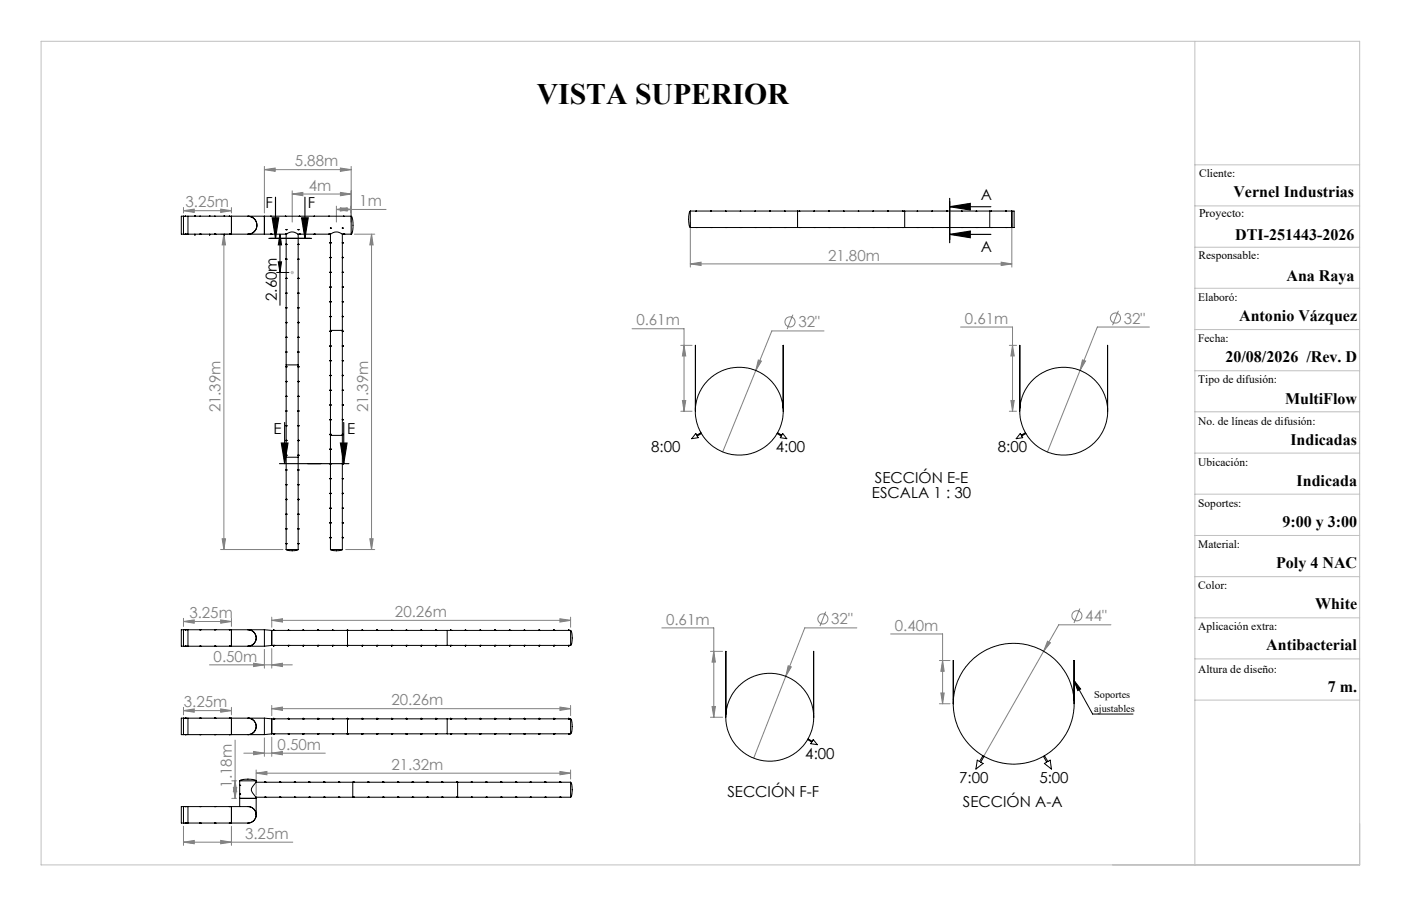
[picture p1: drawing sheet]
<svg xmlns="http://www.w3.org/2000/svg" width="432mm" height="279mm" viewBox="0 0 432 279" stroke-linecap="round" stroke-linejoin="round" font-family="sans-serif">
<g fill="none" stroke="#808080" stroke-width=".31">
<path d="M81.5 52.3l3.3-.5v1zM81.5 51.3v14.4M81.5 52.3h26.7M90.1 59.8l3.2-.5v1.1zM90.1 58.8v9.7M90.1 59.8h18.1M104.9 59.3l3.3 .5-3.3 .6zM104.9 51.8l3.3 .5-3.3 .5zM108.2 51.3v17.2M56.6 65l3.3-.5v1zM56.6 64v1.7M56.6 65h14.7"/>
<path d="M68 72.2h2.3M68 64.5l3.3 .5-3.3 .5zM69 72.2v97.3M69 72.2l.5 3.3h-1zM71.3 64v1.7M103.7 64.6l3.3-.5v1zM103.7 63.6v4.9M103.7 64.6h15.3M104.9 64.1l3.3 .5-3.3 .5zM109.2 72.2h6.3M114.5 72.2v97.3M114.5 72.2l.5 3.3h-1z"/>
<path d="M212.8 68.7v13.7M311.9 68.7v13.7M212.8 81.4l3.3-.5v1zM212.8 81.4h99.1M244.4 97l-1.8 4.5M308.6 80.9l3.3 .5-3.3 .5zM344.7 95.8l-1.8 4.5M194.8 101.4h16v25.4M209.8 106.5h3.5M210.8 106.5l.5 3.3h-1zM233.7 111l1 .4-1.8 2.9zM254 102.1h-16.1l-15.2 37.2"/>
<path d="M296.1 100.9h16v25.9M311.1 106.5h2.2M312.1 106.5l.5 3.3h-1zM332.9 114.2l-10.1 25.2M333.6 111l1 .3-1.7 2.9zM354.3 100.9h-16.1l-5.3 13.3M209.8 126.8h3.5M210.3 123.5h1l-.5 3.3zM311.1 126.8h2.2M311.6 123.5h1l-.5 3.3zM68 169.5h19.2M68.5 166.2h1l-.5 3.3z"/>
<path d="M106.5 169.5h9M114 166.2h1l-.5 3.3zM56.6 191.7l3.3-.5v1zM56.6 190.7v2.5M56.6 191.7h14.7M68 191.2l3.3 .5-3.3 .5zM71.3 190.7v2.5M83.7 191.3l3.4-.5v1zM83.7 190.3v3.1M83.7 191.3h92.2M172.6 190.8l3.3 .5-3.3 .5zM175.9 190.3v3.1"/>
<path d="M204 193.6h16v27.6M254.5 188.6l-1.8 4.5M264.1 193.6h-16.1l-15.7 40.2M274.5 195.5h16v21.5M322.9 197.7l.8 .5-2 2.6zM332.8 187.7l-1.8 4.4M342.4 192.7h-16.1l-4.6 8.1M56.6 219.1l3.3-.5v1zM56.6 218.1v2.4M56.6 219.1h14.7M64.6 205h25.5M68 218.6l3.3 .5-3.3 .5z"/>
<path d="M71.3 218.1v2.4M78.2 204.5l3.3 .5-3.3 .6zM81.5 200.3v5.8M83.7 218.5l3.4-.4v1zM83.7 205l3.4-.5v1.1zM83.7 200v6.1M83.7 217.6v3.1M83.7 218.5h92.2M172.6 218.1l3.3 .4-3.3 .6zM175.9 217.6v3.1M219 200.9h3.7M219.5 217.9h1l-.5 3.3z"/>
<path d="M220 200.9l.5 3.3h-1zM242.9 205.3l1 .4-1.7 2.9zM289.5 217h3.3M289.5 203.7h3.3M290 213.7h1l-.5 3.3zM290.5 203.7l.5 3.3h-1zM321.7 200.8l-18.5 32.4M72.5 228.2v18M75.1 232.3h25.2M78.2 231.7l3.3 .6-3.3 .5zM79 238.4l3.3-.5v1zM79 237.5v7.7"/>
<path d="M79 238.4h96.9M81.5 227.5v5.8M83.7 232.3l3.4-.6v1.1zM83.7 227.3v6M172.6 237.9l3.3 .5-3.3 .5zM175.9 237.5v2.7M219 221.2h3.7M56.6 259.7l3.3-.5v1zM56.6 254.8v5.9M56.6 259.7h33.6M68 259.2l3.3 .5-3.3 .5zM71.3 254.8v5.9"/>
<path d="M71.4 246.2h1.5M71.4 240.8h1.5M71.9 242.9h1.1l-.5 3.3zM72.5 240.8l.5 3.3h-1.1z"/>
<circle cx="243.5" cy="99.3" r="1.55"/>
<circle cx="343.8" cy="98.1" r="1.56"/>
<circle cx="253.6" cy="190.9" r="1.56"/>
<circle cx="331.9" cy="189.9" r="1.56"/>
</g>
<path d="M86.3 72.2v22M86.3 72.2l.5 3.3h-1zM85.3 84h3.7M85.8 80.8h1l-.5 3.2zM331 209.8l2.1 2.7-.9 .5zM331 209.8l5.8 10.4h12.4" fill="none" stroke="#000" stroke-width=".31"/>
<g fill="none" stroke="#000" stroke-width=".35">
<path d="M82.9 73.5h13.1M83.9 67.2h2l-1 6.3zM84.9 60.8v12.7M93 67.2h2l-1 6.3zM94 60.8v12.7M292.7 63.7l6.3-1v2.1zM292.7 72.3l6.3-1v2zM292.7 63.7h12.7M292.7 61.2v13.7M292.7 72.3h12.7M86.7 136.6h2.1l-1.1 6.4zM87.7 130.3v12.7"/>
<path d="M104.9 136.6h2.1l-1.1 6.4zM105.9 130.3v12.7M86.1 143h21.4"/>
</g>
<g fill="none" stroke="#c0c0c0" stroke-width=".31">
<path d="M12.7 12.7h406.4v254h-406.4zM368.3 12.7v254M368.3 50.8h50.8M368.3 63.5h50.8M368.3 76.2h50.8M89.5 84h1.1M89.7 83.7l.7 .7M90.1 83.5v1.1M90.4 83.7l-.7 .7M368.3 88.9h50.8M368.3 101.6h50.8M368.3 114.3h50.8"/>
<path d="M368.3 127h50.8M368.3 139.7h50.8M368.3 152.4h50.8M368.3 165.1h50.8M368.3 177.8h50.8M368.3 190.5h50.8M368.3 203.2h50.8M368.3 215.9h50.8"/>
</g>
<g fill="#000">
<path d="M331 209.8l2.1 2.7-.9 .5z"/>
<path d="M292.7 63.7l6.3-1v2.1zM292.7 72.3l6.3-1v2z"/>
<path d="M85.8 80.8h1l-.5 3.2zM86.3 72.2l.5 3.3h-1z"/>
<path d="M104.9 136.6h2.1l-1.1 6.4zM86.7 136.6h2.1l-1.1 6.4zM93 67.2h2l-1 6.3zM83.9 67.2h2l-1 6.3z"/>
</g>
<g fill="#808080">
<path d="M308.6 80.9l3.3 .5-3.3 .5zM212.8 81.4l3.3-.5v1z"/>
<path d="M103.7 64.6l3.3-.5v1zM104.9 64.1l3.3 .5-3.3 .5zM90.1 59.8l3.2-.5v1.1zM104.9 59.3l3.3 .5-3.3 .6zM81.5 52.3l3.3-.5v1zM104.9 51.8l3.3 .5-3.3 .5zM56.6 65l3.3-.5v1zM68 64.5l3.3 .5-3.3 .5zM83.7 191.3l3.4-.5v1zM172.6 190.8l3.3 .5-3.3 .5zM83.7 218.5l3.4-.4v1zM172.6 218.1l3.3 .4-3.3 .6zM78.2 204.5l3.3 .5-3.3 .6zM83.7 205l3.4-.5v1.1zM56.6 191.7l3.3-.5v1zM68 191.2l3.3 .5-3.3 .5zM56.6 219.1l3.3-.5v1zM68 218.6l3.3 .5-3.3 .5zM79 238.4l3.3-.5v1zM172.6 237.9l3.3 .5-3.3 .5zM78.2 231.7l3.3 .6-3.3 .5zM83.7 232.3l3.4-.6v1.1zM56.6 259.7l3.3-.5v1zM68 259.2l3.3 .5-3.3 .5zM290 213.7h1l-.5 3.3zM290.5 203.7l.5 3.3h-1zM322.9 197.7l-1.2 3.1 2-2.6zM233.7 111l-.8 3.3 1.8-2.9zM210.3 123.5h1l-.5 3.3zM210.8 106.5l.5 3.3h-1zM311.6 123.5h1l-.5 3.3zM312.1 106.5l.5 3.3h-1zM333.6 111l-.7 3.2 1.7-2.9zM219.5 217.9h1l-.5 3.3zM220 200.9l.5 3.3h-1zM242.9 205.3l-.7 3.3 1.7-2.9z"/>
<path d="M114 166.2h1l-.5 3.3zM114.5 72.2l.5 3.3h-1zM71.9 242.9h1.1l-.5 3.3zM72.5 240.8l.5 3.3h-1.1z"/>
<path d="M69 72.2l.5 3.3h-1zM68.5 166.2h1l-.5 3.3z"/>
</g>
<g fill="none" stroke="#000" stroke-width=".31">
<path d="M56.6 66.7v5.5M57.1 72.2h.1M57.1 66.7h.1M57.2 72.2h.1M57.9 66.7v5.5M60 66.7v-.2l.1 .2M60 72.2v.3l.1-.3M61.6 72.2h.1M61.6 66.7h.1M61.7 72.2h.1M64.6 66.7v-.2l.1 .2M64.6 72.2v.3l.1-.3"/>
<path d="M66.1 72.2h.1M66.1 66.7h.2M66.3 72.2h.1M69.1 66.7v-.2l.1 .2M69.1 72.2v.3l.1-.3M70.7 72.2h.1M70.7 66.7h.1M70.8 72.2h.1M71.3 72.2h5.1M71.3 66.7h5.1M71.3 66.7v5.5M71.3 66.7h-15.4v5.5h15.4"/>
<path d="M76.4 66.7h5.1M76.4 72.2h5.1M76.4 66.7l1.1 .2 .9 .6 .6 .9 .2 1-.2 1.1-.5 .8-1 .7-1.1 .2M81.5 66.7v5.5M81.5 72.2h6.7M81.5 66.7h26.7M83.4 72.2h.1M83.4 66.7h.2M83.6 72.2h.1M88 72.2h.1M88 66.7h.1M88.1 72.2h.1"/>
<path d="M88.2 72.2l1.8-.7 1.9 .7M88.2 70.9h.1M88.2 70.8h.1M88.2 75.3h.1M88.2 75.4h.1M88.2 80h.1M88.2 79.9h.1M88.2 70.8v.1M88.2 72.2v97.3M88.2 75.3v.1M88.2 79.9v.1M91.9 70.9h.1"/>
<path d="M91.9 70.8h.1M91.9 75.4h.1M91.9 75.3h.1M91.9 80h.1M91.9 79.9h.1M91.9 72.2h9.9M91.9 70.8v.1M91.9 72.2v97.3M92.3 72.2h.1M92.3 66.7h.1M92.4 72.2h.1M96.8 72.2h.1"/>
<path d="M96.8 66.7h.1M96.9 72.2h.1M101.4 72.2h.1M101.4 66.7h.1M101.5 72.2h.1M101.8 72.2l1.9-.7 1.8 .7M101.8 70.3h.1M101.8 70.4h.1M101.8 79.5h.1M101.8 79.4h.1M101.8 74.8h.1M101.8 75h.1"/>
<path d="M101.8 70.3v.1M101.8 72.2v97.3M101.8 74.8h-.1l.1 .2M101.8 79.4h-.1l.1 .1M105.5 70.4h.1M105.5 70.3h.1M105.5 79.5h.1M105.5 79.4h.1M105.5 75h.1M105.5 74.8h.1M105.5 72.2h2.7M105.5 70.3v.1"/>
<path d="M105.5 72.2v97.3M105.5 74.8h.2l-.2 .2M105.5 79.4h.2l-.2 .1M105.9 72.2h.1M105.9 66.7h.1M106 72.2h.1M108.2 66.7l.3 .4 .3 1.5-.1 2.6-.5 1M108.2 66.7v5.5M212.8 65.1l-.4 .7-.2 1.6 .2 2 .4 .8M212.8 65.1h99.8v5.1h-99.8M212.8 65.1v5.1M214.5 70.2h.1"/>
<path d="M214.5 65.1h.1M214.7 70.2h.1M214.7 65.1h.1M219.1 70.2h.1M219.1 65.1h.1M219.2 70.2h.1M219.2 65.1h.1M223.6 70.2h.1M223.6 65.1h.1M223.7 70.2h.1M223.7 65.1h.1M228.2 70.2h.1"/>
<path d="M228.2 65.1h.1M228.3 70.2h.1M228.3 65.1h.1M232.7 70.2h.1M232.7 65.1h.1M232.8 70.2h.1M232.8 65.1h.1M237.3 70.2h.1M237.3 65.1h.1M237.4 70.2h.1M237.4 65.1h.1M241.8 70.2h.1"/>
<path d="M241.8 65.1h.1M241.9 70.2h.1M241.9 65.1h.1M245.8 65.1v5.1M246.3 70.2h.1M246.3 65.1h.1M246.5 70.2h.1M246.5 65.1h.1M250.9 70.2h.1M250.9 65.1h.1M251 70.2h.1M251 65.1h.1"/>
<path d="M255.4 70.2h.1M255.4 65.1h.1M255.6 70.2h.1M255.6 65.1h.1M260 70.2h.1M260 65.1h.1M260.1 70.2h.1M260.1 65.1h.1M264.5 70.2h.1M264.5 65.1h.1M264.7 70.2h.1M264.7 65.1h.1"/>
<path d="M269.1 70.2h.1M269.1 65.1h.1M269.2 70.2h.1M269.2 65.1h.1M273.6 70.2h.1M273.6 65.1h.1M273.8 70.2h.1M273.8 65.1h.1M278.2 70.2h.1M278.2 65.1h.1M278.3 70.2h.1M278.3 65.1h.1"/>
<path d="M278.8 65.1v5.1M282.7 70.2h.1M282.7 65.1h.1M282.8 70.2h.1M282.8 65.1h.1M287.3 70.2h.1M287.3 65.1h.1M287.4 70.2h.1M287.4 65.1h.1M291.8 70.2h.1M291.8 65.1h.1M291.9 70.2h.1"/>
<path d="M291.9 65.1h.1M296.4 70.2h.1M296.4 65.1h.1M296.5 70.2h.1M296.5 65.1h.1M300.9 70.2h.1M300.9 65.1h.1M301 70.2h.1M301 65.1h.1M305 65.1v5.1M305.4 70.2h.1M305.4 65.1h.1"/>
<path d="M305.6 70.2h.1M305.6 65.1h.1M310 70.2h.1M310 65.1h.1M310.1 70.2h.1M310.1 65.1h.1M311.9 65.1v5.1M88.2 85.9h.1M88.2 85.8h.1M88.2 90.5h.1M88.2 90.3h.1M88.2 95h.1"/>
<path d="M88.2 94.9h.1M88.2 99.6h.1M88.2 99.4h.1M91.9 85.9h.1M91.9 85.8h.1M91.9 90.5h.1M91.9 90.3h.1M91.9 95h.1M91.9 94.9h.1M91.9 99.6h.1M91.9 99.4h.1M91.9 85.8v.1"/>
<path d="M91.9 90.3v.2M91.9 94.9v.1M91.9 99.4v.2M101.8 84h.1M101.8 83.9h.1M101.8 93.1h.1M101.8 93h.1M101.8 88.6h.1M101.8 88.5h.1M101.8 97.7h.1M101.8 97.6h.1M101.8 83.9h-.1l.1 .1"/>
<path d="M101.8 88.5h-.1l.1 .1M101.8 93h-.1l.1 .1M101.8 97.6h-.1l.1 .1M105.5 84h.1M105.5 83.9h.1M105.5 88.6h.1M105.5 88.5h.1M105.5 93h.1M105.5 93.1h.1M105.5 97.7h.1M105.5 97.6h.1M105.5 83.9h.2l-.2 .1"/>
<path d="M105.5 88.5h.2l-.2 .1M105.5 93h.2l-.2 .1M105.5 97.6h.2l-.2 .1M88.2 104.1h.1M88.2 104h.1M88.2 108.6h.1M88.2 108.5h.1M88.2 117.7h.1M88.2 117.6h.1M88.2 113.1h.1M88.2 113.2h.1M88.2 112.5h3.7"/>
<path d="M91.9 104.1h.1M91.9 104h.1M91.9 108.6h.1M91.9 108.5h.1M91.9 117.7h.1M91.9 117.6h.1M91.9 113.2h.1M91.9 113.1h.1M91.9 104v.1M91.9 108.5v.1M91.9 113.1v.1M91.9 117.6v.1"/>
<path d="M101.8 102.2h.1M101.8 102.1h.1M101.8 106.6h.1M101.8 106.8h.1M101.8 111.3h.1M101.8 111.2h.1M101.8 115.9h.1M101.8 115.7h.1M101.8 101.9h3.7M101.8 106.6h-.1l.1 .2M101.8 102.1h-.1l.1 .1M101.8 111.2h-.1l.1 .1"/>
<path d="M101.8 115.7h-.1l.1 .2M105.5 106.8h.1M105.5 106.6h.1M105.5 111.3h.1M105.5 111.2h.1M105.5 115.9h.1M105.5 115.7h.1M105.5 102.2h.1M105.5 102.1h.1M105.5 102.1h.2l-.2 .1M105.5 106.6h.2l-.2 .2M105.5 111.2h.2l-.2 .1"/>
<path d="M105.5 115.7h.2l-.2 .2M241.4 106.5v20.3M241.4 106.5h.1M314.3 106.5h.1M314.3 106.5v20.3M88.2 126.8h.1M88.2 126.7h.1M88.2 131.4h.1M88.2 131.2h.1M88.2 135.9h.1M88.2 135.8h.1M88.2 122.3h.1"/>
<path d="M88.2 122.2h.1M91.9 126.8h.1M91.9 126.7h.1M91.9 131.2h.1M91.9 131.4h.1M91.9 135.9h.1M91.9 135.8h.1M91.9 122.3h.1M91.9 122.2h.1M91.9 122.2v.1M91.9 126.7v.1M91.9 131.2v.2"/>
<path d="M91.9 135.8v.1M101.8 138.5h.1M101.8 138.6h.1M101.8 125h.1M101.8 124.8h.1M101.8 129.5h.1M101.8 129.4h.1M101.8 134.1h.1M101.8 133.9h.1M101.8 120.4h.1M101.8 120.3h.1M101.8 134.3h3.7"/>
<path d="M101.8 124.8h-.1l.1 .2M101.8 120.3h-.1l.1 .1M101.8 129.4h-.1l.1 .1M101.8 133.9h-.1l.1 .2M101.8 138.5h-.1l.1 .1M105.5 125h.1M105.5 124.8h.1M105.5 138.6h.1M105.5 138.5h.1M105.5 120.4h.1M105.5 120.3h.1M105.5 129.4h.1"/>
<path d="M105.5 129.5h.1M105.5 134.1h.1M105.5 133.9h.1M105.5 120.3h.2l-.2 .1M105.5 124.8h.2l-.2 .2M105.5 129.4h.2l-.2 .1M105.5 133.9h.2l-.2 .2M105.5 138.5h.2l-.2 .1M214.3 125.9v-19.4v20.3M216 133.5l-1.3 .7-.2-.5-1.3 1.6 2-.3-.3-.5 1.3-.8M239.6 133.5l1.3 .7 .3-.5 1.3 1.6-2-.3 .3-.5-1.3-.8M316.1 133.5l-1.4 .7-.2-.5-1.3 1.6 2-.3-.3-.5 1.3-.8"/>
<path d="M341.3 125.9l.1-19.4v20.3M88.2 140.4h.1M88.2 140.3h.1M88.2 145h.1M88.2 144.9h.1M88.2 149.5h.1M88.2 149.4h.1M88.2 154.1h.1M88.2 154h.1M88.2 158.6h.1M88.2 158.5h.1M88.2 141h3.7"/>
<path d="M91.9 145h.1M91.9 144.9h.1M91.9 149.5h.1M91.9 149.4h.1M91.9 154.1h.1M91.9 154h.1M91.9 158.6h.1M91.9 158.5h.1M91.9 140.3h.1M91.9 140.4h.1M91.9 140.3v.1M91.9 144.9v.1"/>
<path d="M91.9 149.4v.1M91.9 154v.1M91.9 158.5v.1M101.8 143.1h.1M101.8 143h.1M101.8 152.2h.1M101.8 152.1h.1M101.8 156.8h.1M101.8 156.7h.1M101.8 147.7h.1M101.8 147.6h.1M101.8 143h-.1l.1 .1"/>
<path d="M101.8 147.6h-.1l.1 .1M101.8 152.1h-.1l.1 .1M101.8 156.7h-.1l.1 .1M105.5 143.1h.1M105.5 143h.1M105.5 147.7h.1M105.5 147.6h.1M105.5 156.8h.1M105.5 156.7h.1M105.5 152.2h.1M105.5 152.1h.1M105.5 143h.2l-.2 .1"/>
<path d="M105.5 147.6h.2l-.2 .1M105.5 152.1h.2l-.2 .1M105.5 156.7h.2l-.2 .1M88.2 169.5l1.7 .4 1.4-.1 .6-.3M88.2 163.2h.1M88.2 163.1h.1M88.2 167.7h.1M88.2 167.6h.1M88.2 169.5h3.7M91.9 163.2h.1M91.9 163.1h.1M91.9 167.7h.1"/>
<path d="M91.9 167.6h.1M91.9 163.1v.1M91.9 167.6v.1M101.8 169.5l1.7 .4 1.4-.1 .6-.3M101.8 161.3h.1M101.8 161.2h.1M101.8 165.7h.1M101.8 165.9h.1M101.8 169.5h3.7M101.8 161.2h-.1l.1 .1M101.8 165.7h-.1l.1 .2M105.5 165.9h.1"/>
<path d="M105.5 165.7h.1M105.5 161.3h.1M105.5 161.2h.1M105.5 161.2h.2l-.2 .1M105.5 165.7h.2l-.2 .2M56.6 194.2v5.1M57.1 199.3h.1M57.1 194.2h.1M57.2 199.3h.1M57.2 194.2h.1M57.9 194.2v5.1M61.6 194.2h.1"/>
<path d="M61.6 199.3h.1M61.7 194.2h.1M61.7 199.3h.1M66.1 194.2h.1M66.1 199.3h.1M66.3 194.2h.1M66.3 199.3h.1M70.7 194.2h.1M70.7 199.3h.1M70.8 194.2h.1M70.8 199.3h.1M71.3 199.3h5.1"/>
<path d="M71.3 194.2h5.1M71.3 194.2v5.1M71.3 194.2h-15.4v5.1h15.4M76.4 194.2h5.1M76.4 199.3h5.1M76.4 194.2l.9 .1 .9 .6 .8 1.6-.2 1-.5 .9-.8 .6-1.1 .3M81.5 194.2v5.1M81.5 194.2l2.2 .2M83.7 194.4v4.6M83.7 199l-2.2 .3M83.7 199h92.2M83.7 194.4h92.2"/>
<path d="M84.3 194.4h.1M84.3 199h.1M84.3 199v.2l.1-.2M84.3 194.4v-.2l.1 .2M84.4 194.4h.1M84.4 199h.1M88.9 194.4h.1M88.9 199h.1M88.9 199v.2l.1-.2M88.9 194.4v-.2l.1 .2M89 194.4h.1M89 199h.1"/>
<path d="M93.4 194.4h.1M93.4 199h.1M93.4 199v.2l.1-.2M93.4 194.4v-.2l.1 .2M93.5 194.4h.1M93.5 199h.1M97.9 194.4h.1M97.9 199h.1M97.9 199v.2l.2-.2M97.9 194.4v-.2l.2 .2M98.1 194.4h.1M98.1 199h.1"/>
<path d="M102.5 194.4h.1M102.5 199h.1M102.5 199v.2l.1-.2M102.5 194.4v-.2l.1 .2M102.6 194.4h.1M102.6 199h.1M107 194.4h.1M107 199h.1M107 199v.2l.1-.2M107 194.4v-.2l.1 .2M107.1 194.4v4.6M107.1 194.4h.1"/>
<path d="M107.1 199h.1M111.6 194.4h.1M111.6 199h.1M111.6 199v.2l.1-.2M111.6 194.4v-.2l.1 .2M111.7 194.4h.1M111.7 199h.1M116.1 194.4h.1M116.1 199h.1M116.1 199v.2l.1-.2M116.1 194.4v-.2l.1 .2M116.2 194.4h.1"/>
<path d="M116.2 199h.1M120.7 194.4h.1M120.7 199h.1M120.7 199v.2l.1-.2M120.7 194.4v-.2l.1 .2M120.8 194.4h.1M120.8 199h.1M125.2 194.4h.1M125.2 199h.1M125.2 199v.2l.1-.2M125.2 194.4v-.2l.1 .2M125.3 194.4h.1"/>
<path d="M125.3 199h.1M129.8 194.4h.1M129.8 199h.1M129.8 199v.2l.1-.2M129.8 194.4v-.2l.1 .2M129.9 194.4h.1M129.9 199h.1M134.3 194.4h.1M134.3 199h.1M134.3 199v.2l.1-.2M134.3 194.4v-.2l.1 .2M134.4 194.4h.1"/>
<path d="M134.4 199h.1M137.8 194.4v4.6M138.9 194.4h.1M138.9 199h.1M138.9 199v.2l.1-.2M138.9 194.4v-.2l.1 .2M139 194.4h.1M139 199h.1M143.4 194.4h.1M143.4 199h.1M143.4 199v.2l.1-.2M143.4 194.4v-.2l.1 .2"/>
<path d="M143.5 194.4h.1M143.5 199h.1M148 194.4h.1M148 199h.1M148 199v.2l.1-.2M148 194.4v-.2l.1 .2M148.1 194.4h.1M148.1 199h.1M152.5 194.4h.1M152.5 199h.1M152.5 199v.2l.1-.2M152.5 194.4v-.2l.1 .2"/>
<path d="M152.6 194.4h.1M152.6 199h.1M157 194.4h.1M157 199h.1M157 199v.2l.2-.2M157 194.4v-.2l.2 .2M157.2 194.4h.1M157.2 199h.1M161.6 194.4h.1M161.6 199h.1M161.6 199v.2l.1-.2M161.6 194.4v-.2l.1 .2"/>
<path d="M161.7 194.4h.1M161.7 199h.1M166.1 194.4h.1M166.1 199h.1M166.1 199v.2l.1-.2M166.1 194.4v-.2l.1 .2M166.2 194.4h.1M166.2 199h.1M170.7 199h.1M170.7 194.4h.1M170.7 199v.2l.1-.2M170.7 194.4v-.2l.1 .2"/>
<path d="M170.8 199h.1M170.8 194.4h.1M175.2 194.4h.1M175.2 199h.1M175.2 199v.2l.1-.2M175.2 194.4v-.2l.1 .2M175.3 194.4h.1M175.3 199h.1M175.9 194.4l.2 .4 .3 1.4-.2 2.1-.3 .7M175.9 194.4v4.6M293.8 203.7h.1M293.8 203.7v13.3"/>
<path d="M331 203.7h.1M331 203.7v13.3M56.6 221.5v5.1M57.1 221.5h.1M57.1 226.6h.1M57.2 221.5h.1M57.2 226.6h.1M57.9 221.5v5.1M61.6 226.6h.1M61.6 221.5h.1M61.7 226.6h.1M61.7 221.5h.1"/>
<path d="M66.1 221.5h.1M66.1 226.6h.1M66.3 221.5h.1M66.3 226.6h.1M70.7 226.6h.1M70.7 221.5h.1M70.8 226.6h.1M70.8 221.5h.1M71.3 226.6h5.1M71.3 221.5h5.1M71.3 221.5v5.1M71.3 221.5h-15.4v5.1h15.4"/>
<path d="M76.4 221.5h5.1M76.4 226.6h5.1M76.4 221.5l1 .2 .7 .4 .6 .9 .3 .7-.2 1.1-.4 .9-1 .6-1 .3M81.5 221.5v5.1M81.5 221.5l2.2 .2M83.7 221.7v4.6M83.7 226.3l-2.2 .3M83.7 226.3h92.2M83.7 221.7h92.2M84.3 221.7h.1M84.3 226.3h.1M84.3 226.3v.2l.1-.2"/>
<path d="M84.3 221.7v-.2l.1 .2M84.4 221.7h.1M84.4 226.3h.1M88.9 221.7h.1M88.9 226.3h.1M88.9 226.3v.2l.1-.2M88.9 221.7v-.2l.1 .2M89 221.7h.1M89 226.3h.1M93.4 221.7h.1M93.4 226.3h.1M93.4 226.3v.2l.1-.2"/>
<path d="M93.4 221.7v-.2l.1 .2M93.5 221.7h.1M93.5 226.3h.1M97.9 221.7h.1M97.9 226.3h.1M97.9 226.3v.2l.2-.2M97.9 221.7v-.2l.2 .2M98.1 221.7h.1M98.1 226.3h.1M102.5 221.7h.1M102.5 226.3h.1M102.5 226.3v.2l.1-.2"/>
<path d="M102.5 221.7v-.2l.1 .2M102.6 221.7h.1M102.6 226.3h.1M107 221.7h.1M107 226.3h.1M107 226.3v.2l.1-.2M107 221.7v-.2l.1 .2M107.1 221.7v4.6M107.1 221.7h.1M107.1 226.3h.1M111.6 221.7h.1M111.6 226.3h.1"/>
<path d="M111.6 226.3v.2l.1-.2M111.6 221.7v-.2l.1 .2M111.7 221.7h.1M111.7 226.3h.1M116.1 226.3h.1M116.1 221.7h.1M116.1 226.3v.2l.1-.2M116.1 221.7v-.2l.1 .2M116.2 226.3h.1M116.2 221.7h.1M120.7 226.3h.1M120.7 221.7h.1"/>
<path d="M120.7 226.3v.2l.1-.2M120.7 221.7v-.2l.1 .2M120.8 226.3h.1M120.8 221.7h.1M125.2 221.7h.1M125.2 226.3h.1M125.2 226.3v.2l.1-.2M125.2 221.7v-.2l.1 .2M125.3 221.7h.1M125.3 226.3h.1M129.8 221.7h.1M129.8 226.3h.1"/>
<path d="M129.8 226.3v.2l.1-.2M129.8 221.7v-.2l.1 .2M129.9 221.7h.1M129.9 226.3h.1M134.3 221.7h.1M134.3 226.3h.1M134.3 226.3v.2l.1-.2M134.3 221.7v-.2l.1 .2M134.4 221.7h.1M134.4 226.3h.1M137.8 221.7v4.6M138.9 221.7h.1"/>
<path d="M138.9 226.3h.1M138.9 226.3v.2l.1-.2M138.9 221.7v-.2l.1 .2M139 221.7h.1M139 226.3h.1M143.4 221.7h.1M143.4 226.3h.1M143.4 226.3v.2l.1-.2M143.4 221.7v-.2l.1 .2M143.5 221.7h.1M143.5 226.3h.1M148 221.7h.1"/>
<path d="M148 226.3h.1M148 226.3v.2l.1-.2M148 221.7v-.2l.1 .2M148.1 221.7h.1M148.1 226.3h.1M152.5 221.7h.1M152.5 226.3h.1M152.5 226.3v.2l.1-.2M152.5 221.7v-.2l.1 .2M152.6 221.7h.1M152.6 226.3h.1M157 221.7h.1"/>
<path d="M157 226.3h.1M157 226.3v.2l.2-.2M157 221.7v-.2l.2 .2M157.2 221.7h.1M157.2 226.3h.1M161.6 221.7h.1M161.6 226.3h.1M161.6 226.3v.2l.1-.2M161.6 221.7v-.2l.1 .2M161.7 221.7h.1M161.7 226.3h.1M166.1 221.7h.1"/>
<path d="M166.1 226.3h.1M166.1 226.3v.2l.1-.2M166.1 221.7v-.2l.1 .2M166.2 221.7h.1M166.2 226.3h.1M170.7 226.3h.1M170.7 221.7h.1M170.7 226.3v.2l.1-.2M170.7 221.7v-.2l.1 .2M170.8 226.3h.1M170.8 221.7h.1M175.2 226.3h.1"/>
<path d="M175.2 221.7h.1M175.2 226.3v.2l.1-.2M175.2 221.7v-.2l.1 .2M175.3 226.3h.1M175.3 221.7h.1M175.9 221.7l.2 .3 .3 1.4-.2 2.1-.3 .8M175.9 221.7v4.6M223.7 220.2v-19.3v20.3M249 227.9l1.4 .7 .2-.5 1.3 1.6-2-.4 .3-.5-1.3-.7M250.8 220.2v-19.3v20.3M303 233l-1.1 1.8-.7-.4-.4 2.8 2.2-1.8-.7-.3 1-1.8M321.9 233l1.1 1.8 .7-.4 .4 2.8-2.2-1.8 .7-.3-1-1.8"/>
<path d="M56.6 248.7v5.1M57.1 248.7h.1M57.1 253.8h.1M57.2 248.7h.1M57.2 253.8h.1M57.9 248.7v5.1M61.6 248.7h.1M61.6 253.8h.1M61.7 248.7h.1M61.7 253.8h.1M66.1 248.7h.1M66.1 253.8h.1"/>
<path d="M66.3 248.7h.1M66.3 253.8h.1M70.7 248.7h.1M70.7 253.8h.1M70.8 248.7h.1M70.8 253.8h.1M71.3 248.7l5.8 .1 1.3 .8 .6 1.4-.2 1.1-.3 .6-1.2 1-6 .1M71.3 248.7v5.1M71.3 248.7h-15.4v5.1h15.4M73.9 246.2v2.5M73.9 240.8l.5-.3 1.7-.2 2 .1 .9 .4M73.9 246.2h5.1"/>
<path d="M73.9 242.1h.1M73.9 242.3h.1M73.9 244.8h.1M73.9 244.9h.1M73.9 240.8h5.1M73.9 240.8v5.4M79 246.2v5.1M79 241.2l-1.1 1.3-.4 .9 .3 1.1 1.2 1.4M79 240.8v.4M79 245.9v.3M79 245.9h96.9M79 241.2h96.9"/>
<path d="M81.6 241.2h.1M81.6 245.9h.1M81.6 241.2v-.1l.1 .1M81.7 241.2h.1M81.7 245.9h.1M86.2 241.2h.1M86.2 245.9h.1M86.2 241.2v-.1l.1 .1M86.3 241.2h.1M86.3 245.9h.1M90.7 241.2h.1M90.7 245.9h.1"/>
<path d="M90.7 241.2v-.1l.1 .1M90.8 241.2h.1M90.8 245.9h.1M95.2 241.2h.1M95.2 245.9h.1M95.2 241.2v-.1l.2 .1M95.4 241.2h.1M95.4 245.9h.1M99.8 241.2h.1M99.8 245.9h.1M99.8 241.2v-.1l.1 .1M99.9 241.2h.1"/>
<path d="M99.9 245.9h.1M104.4 241.2h.1M104.4 245.9h.1M104.4 241.2v-.1l.1 .1M104.5 241.2h.1M104.5 245.9h.1M108.7 241.2v4.7M108.9 241.2h.1M108.9 245.9h.1M108.9 241.2v-.1l.1 .1M109 241.2h.1M109 245.9h.1"/>
<path d="M113.5 241.2h.1M113.5 245.9h.1M113.5 241.2v-.1l.1 .1M113.6 241.2h.1M113.6 245.9h.1M118 241.2h.1M118 245.9h.1M118 241.2v-.1l.1 .1M118.1 241.2h.1M118.1 245.9h.1M122.6 241.2h.1M122.6 245.9h.1"/>
<path d="M122.6 241.2v-.1l.1 .1M122.7 241.2h.1M122.7 245.9h.1M127.1 241.2h.1M127.1 245.9h.1M127.1 241.2v-.1l.1 .1M127.2 241.2h.1M127.2 245.9h.1M131.6 241.2h.1M131.6 245.9h.1M131.6 241.2v-.1l.2 .1M131.8 241.2h.1"/>
<path d="M131.8 245.9h.1M136.2 241.2h.1M136.2 245.9h.1M136.2 241.2v-.1l.1 .1M136.3 241.2h.1M136.3 245.9h.1M140.7 241.2h.1M140.7 245.9h.1M140.7 241.2v-.1l.1 .1M140.8 241.2h.1M140.8 245.9h.1M141 241.2v4.7"/>
<path d="M145.3 241.2h.1M145.3 245.9h.1M145.3 241.2v-.1l.1 .1M145.4 241.2h.1M145.4 245.9h.1M149.8 241.2h.1M149.8 245.9h.1M149.8 241.2v-.1l.1 .1M149.9 241.2h.1M149.9 245.9h.1M154.4 241.2h.1M154.4 245.9h.1"/>
<path d="M154.4 241.2v-.1l.1 .1M154.5 241.2h.1M154.5 245.9h.1M158.9 241.2h.1M158.9 245.9h.1M158.9 241.2v-.1l.1 .1M159 241.2h.1M159 245.9h.1M163.4 241.2h.1M163.4 245.9h.1M163.4 241.2v-.1l.1 .1M163.5 241.2h.1"/>
<path d="M163.5 245.9h.1M168 245.9h.1M168 241.2h.1M168 241.2v-.1l.1 .1M168.1 245.9h.1M168.1 241.2h.1M172.5 241.2h.1M172.5 245.9h.1M172.5 241.2v-.1l.1 .1M172.6 241.2h.1M172.6 245.9h.1M175.9 241.2l.2 .4 .3 1.4-.2 2.1-.3 .8"/>
<path d="M175.9 241.2v4.7"/>
<circle cx="227.9" cy="126.8" r="13.5"/>
<circle cx="327.8" cy="126.8" r="13.5"/>
<circle cx="312.4" cy="217" r="18.6"/>
<circle cx="237.2" cy="221.2" r="13.6"/>
</g>
<text font-size="9.2" x="165.4" y="32">VISTA SUPERIOR</text>
<g font-size="4.9">
<text x="380.2" y="60.8">Vernel Industrias</text>
<text x="380.7" y="74.1">DTI-251443-2026</text>
<text x="396.5" y="86.5">Ana Raya</text>
<text x="381.9" y="99">Antonio Vázquez</text>
<text x="377.7" y="111.6">20/08/2026 /Rev. D</text>
<text x="396.1" y="124.4">MultiFlow</text>
<text x="397.7" y="137.1">Indicadas</text>
<text x="399.6" y="149.8">Indicada</text>
<text x="395.2" y="162.5">9:00 y 3:00</text>
<text x="393.3" y="175.2">Poly 4 NAC</text>
<text x="405.4" y="187.9">White</text>
<text x="390.3" y="200.4">Antibacterial</text>
<text x="409.2" y="213.5">7 m.</text>
</g>
<g font-size="4.7" fill="#808080">
<text x="90.8" y="51.3">5.88m</text>
<text x="95.2" y="58.8">4m</text>
<text x="57.2" y="64">3.25m</text>
<text x="110.7" y="63.5">1m</text>
<text x="255.2" y="80.3">21.80m</text>
<text x="196.1" y="100.4">0.61m</text>
<text x="246.1" y="101">32&quot;</text>
<text x="297.4" y="99.8">0.61m</text>
<text x="346.4" y="99.8">32&quot;</text>
<text x="68" y="127.2" transform="rotate(-90 68 127.2)">21.39m</text>
<text x="113.5" y="127.2" transform="rotate(-90 113.5 127.2)">21.39m</text>
<text x="58.4" y="190.6">3.25m</text>
<text x="121.7" y="190.3">20.26m</text>
<text x="334.5" y="191.6">44&quot;</text>
<text x="205.3" y="192.6">0.61m</text>
<text x="256.2" y="192.6">32&quot;</text>
<text x="275.8" y="194.5">0.40m</text>
<text x="65.9" y="204">0.50m</text>
<text x="56.7" y="218.1">3.25m</text>
<text x="120.6" y="217.5">20.26m</text>
<text x="85.6" y="231.2">0.50m</text>
<text x="120.6" y="237.4">21.32m</text>
<text x="71.5" y="243" transform="rotate(-90 71.5 243)">1.18m</text>
<text x="75.5" y="258.7">3.25m</text>
</g>
<g font-size="4.7">
<text x="81.8" y="64.3">F</text>
<text x="94.9" y="64.3">F</text>
<text x="302.3" y="61.7">A</text>
<text x="302.3" y="77.6">A</text>
<text x="85.3" y="92.8" transform="rotate(-90 85.3 92.8)">2.60m</text>
<text x="84.3" y="133.8">E</text>
<text x="107" y="133.8">E</text>
<text x="200.7" y="139.3">8:00</text>
<text x="239.2" y="139.4">4:00</text>
<text x="307.6" y="139.4">8:00</text>
<text x="269.6" y="149.1">SECCIÓN E-E</text>
<text x="268.7" y="153.6">ESCALA 1 : 30</text>
<text x="248.2" y="234.2">4:00</text>
<text x="224.2" y="245.9">SECCIÓN F-F</text>
<text x="295.6" y="241.3">7:00</text>
<text x="320.3" y="241.3">5:00</text>
<text x="296.8" y="248.9">SECCIÓN A-A</text>
</g>
<text font-size="3.7" x="369.5" y="67">Proyecto:</text>
<g font-size="3.5">
<text x="369.6" y="54.6">Cliente:</text>
<text x="369.4" y="79.9">Responsable:</text>
<text x="369.3" y="92.8">Elaboró:</text>
<text x="369.3" y="105.5">Fecha:</text>
<text x="369.3" y="118.2">Tipo de difusión:</text>
<text x="369.3" y="130.9">No. de líneas de difusión:</text>
<text x="369.3" y="143.6">Ubicación:</text>
<text x="369.3" y="156.3">Soportes:</text>
<text x="369.3" y="169">Material:</text>
<text x="369.3" y="181.7">Color:</text>
<text x="369.3" y="194.4">Aplicación extra:</text>
<text x="369.3" y="207.5">Altura de diseño:</text>
</g>
<g font-size="3.2">
<text x="337.3" y="215.2">Soportes</text>
<text x="337.3" y="219.4">ajustables</text>
</g>
</svg>
